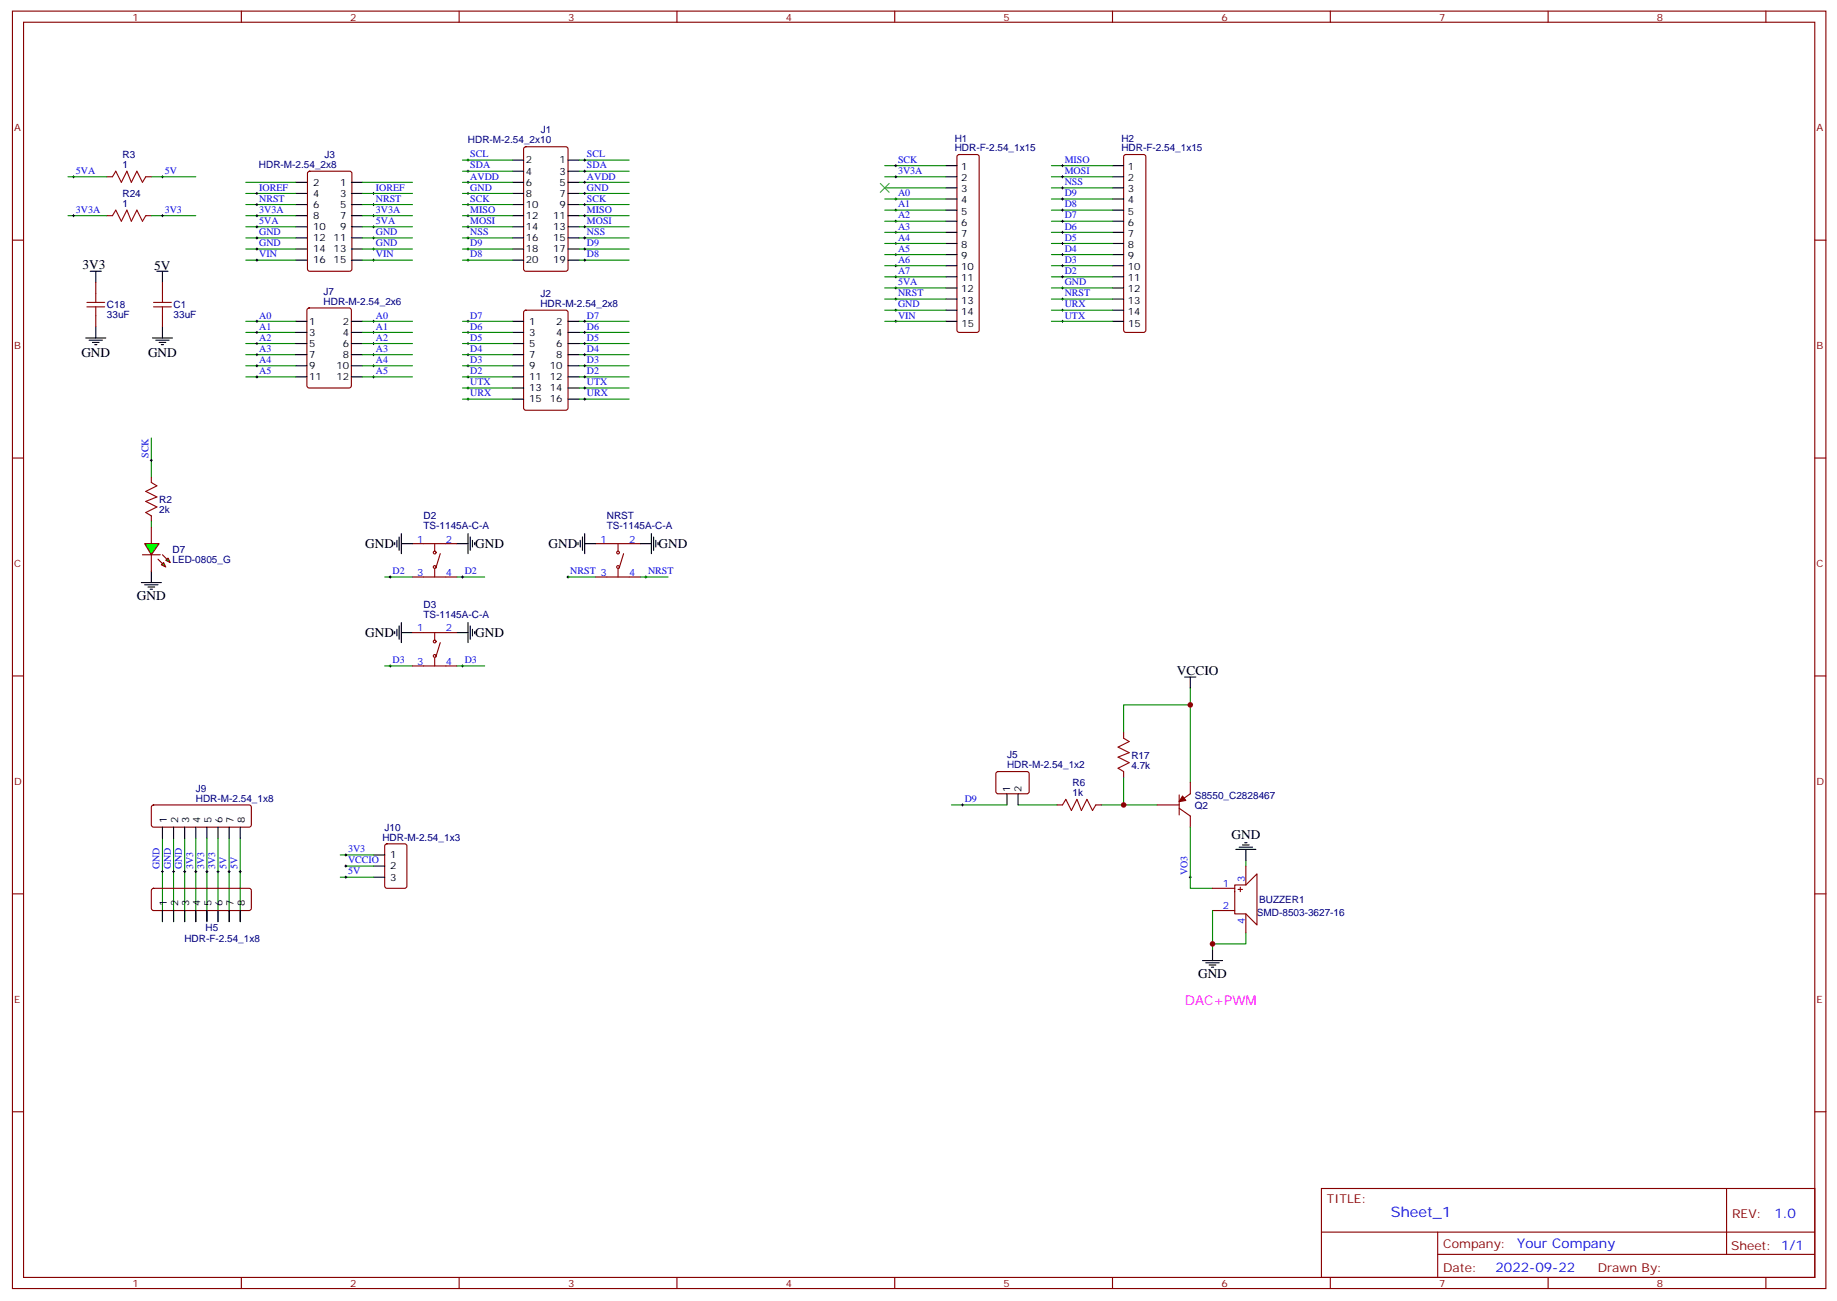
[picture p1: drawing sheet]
<svg xmlns="http://www.w3.org/2000/svg" width="583mm" height="413mm" viewBox="0 0 583 413" stroke-linecap="round" stroke-linejoin="round" font-family="sans-serif">
<g fill="none" stroke="#870000" stroke-width=".35">
<path d="M4 3.5h575.7v405.4h-575.7zM7.5 7.1h568.7v398.2h-568.7zM76.6 3.5v3.6M145.8 3.5v3.6M214.9 3.5v3.6M284.1 3.5v3.6M353.2 3.5v3.6M422.3 3.5v3.6M491.5 3.5v3.6M560.6 3.5v3.6M97.8 54.5l.5-.2h12.7l.7 .5v30.6l-.4 .6-13 .1-.6-.5-.1-30.6zM166.5 46.8l.4-.2h12.7l.7 .4v38.4l-.4 .6-13 .1-.6-.5-.1-38.3z"/>
<path d="M4 76.2h3.5M576.2 76.2h3.5M4 145.3h3.5M48 151.3v1.8M576.2 145.3h3.5M48 163.7v1.8M48 167.2v5.3M48 176v5.3M131 172.5h14.1M138 172.5v2.5M139.8 175.7l-1.4 4.6M131 183.1h14.1"/>
<path d="M138 180.6v2.5M4 214.5h3.5M576.2 214.5h3.5M4 283.6h3.5M576.2 283.6h3.5M4 352.8h3.5M576.2 352.8h3.5M419.5 377.1h156.7v28.2h-156.7zM548.1 377.1l.1 20.9M419.6 391h156.4M456.4 398h119.6M456.4 391v14.1"/>
<path d="M76.6 405.3v3.6M145.8 405.3v3.6M214.9 405.3v3.6M284.1 405.3v3.6M353.2 405.3v3.6M422.3 405.3v3.6M491.5 405.3v3.6M560.6 405.3v3.6"/>
<circle cx="138" cy="175.3" r=".44"/>
<circle cx="138" cy="179.9" r=".44"/>
</g>
<g fill="none" stroke="#000" stroke-width=".35">
<path d="M93.9 57.9h3.5M111.5 57.9h3.6M162.7 57.9h3.5M162.7 50.8h3.5M162.7 54.3h3.5M180.3 57.9h3.6M180.3 50.8h3.6M180.3 54.3h3.6M93.9 61.4h3.5M93.9 64.9h3.5M93.9 68.4h3.5M93.9 72h3.5"/>
<path d="M93.9 75.5h3.5M93.9 79h3.5M111.5 61.4h3.6M111.5 64.9h3.6M111.5 68.4h3.6M111.5 72h3.6M111.5 75.5h3.6M111.5 79h3.6M162.7 61.4h3.5M162.7 64.9h3.5M162.7 68.4h3.5M162.7 72h3.5"/>
<path d="M162.7 75.5h3.5M162.7 79h3.5M180.3 61.4h3.6M180.3 64.9h3.6M180.3 68.4h3.6M180.3 72h3.6M180.3 75.5h3.6M180.3 79h3.6M28.6 86.1h3.6M30.4 86.1v3.5M93.9 82.5h3.5M111.5 82.5h3.6"/>
<path d="M162.7 82.5h3.5M180.3 82.5h3.6M27.2 107.2h6.4M28.3 107.9h4.2M29.4 108.7h2.1M30.1 109.4h.7M30.4 103.7v3.5M44.9 184.9h6.3M45.9 185.6h4.3M47 186.3h2.1M47.7 187h.7M48 181.3v3.6"/>
</g>
<g fill="none" stroke="#008700" stroke-width=".35">
<path d="M183.9 50.8h15.8M183.9 54.3h15.8M183.9 57.9h15.8M78 61.4h15.9M78 64.9h15.9M78 68.4h15.9M78 72h15.9M78 75.5h15.9M78 79h15.9M183.9 61.4h15.8M183.9 64.9h15.8M183.9 68.4h15.8"/>
<path d="M183.9 72h15.8M183.9 75.5h15.8M183.9 79h15.8M78 82.5h15.9M183.9 82.5h15.8M78 102h15.9M78 105.5h15.9M78 109h15.9M78 112.5h15.9M78 116.1h15.9M78 119.6h15.9M183.9 102h15.8"/>
<path d="M183.9 105.5h15.8M183.9 109h15.8M183.9 112.5h15.8M183.9 116.1h15.8M183.9 119.6h15.8M48 139v12.3M183.9 123.1h15.8M183.9 126.6h15.8M48 165.5v1.7M122.1 183.1h8.9M145.1 183.1h8.8"/>
</g>
<g fill="none" stroke="#000" stroke-width=".32">
<path d="M185.3 50.8h.7M185.3 54.3h.7M185.3 57.9h.7M185.6 50.4v.8M185.6 54v.7M185.6 57.5v.7M81.2 61.4h.7M81.2 64.9h.7M81.2 68.4h.7M81.2 72h.7M81.2 75.5h.7M81.2 79h.7"/>
<path d="M81.6 61v.7M81.6 64.6v.7M81.6 68.1v.7M81.6 71.6v.7M81.6 75.1v.7M81.6 78.7v.7M185.3 61.4h.7M185.3 64.9h.7M185.3 68.4h.7M185.3 72h.7M185.3 75.5h.7M185.3 79h.7"/>
<path d="M185.6 61v.7M185.6 64.6v.7M185.6 68.1v.7M185.6 71.6v.7M185.6 75.1v.7M185.6 78.7v.7M81.2 82.5h.7M81.6 82.2v.7M185.3 82.5h.7M185.6 82.2v.7M81.2 102h.7M81.2 105.5h.7"/>
<path d="M81.2 109h.7M81.2 112.5h.7M81.2 116.1h.7M81.2 119.6h.7M81.6 101.6v.7M81.6 105.1v.7M81.6 108.7v.7M81.6 112.2v.7M81.6 115.7v.7M81.6 119.2v.7M185.3 102h.7M185.3 105.5h.7"/>
<path d="M185.3 109h.7M185.3 112.5h.7M185.3 116.1h.7M185.3 119.6h.7M185.6 101.6v.7M185.6 105.1v.7M185.6 108.7v.7M185.6 112.2v.7M185.6 115.7v.7M185.6 119.2v.7M185.3 123.1h.7M185.3 126.6h.7"/>
<path d="M185.6 122.8v.7M185.6 126.3v.7M47.7 146h.7M48 145.7v.7M123.5 183.1h.7M123.9 182.7v.7M146.5 183.1h.7M146.8 182.7v.7"/>
</g>
<path d="M48 153.1l1.8 1.1-3.5 1.7 3.5 1.8-3.5 1.4 3.5 1.8-3.5 1.7 1.7 1.1" fill="none" stroke="#a10000" stroke-width=".35"/>
<g fill="#0f0" stroke="#870000" stroke-width=".35">
<path d="M51.2 179.2l.7-.7 .7 1.4z"/>
<path d="M53.3 177.1l.7 1.4-1.4-.7z"/>
</g>
<g fill="#870000" stroke="#870000" stroke-width=".35">
<path d="M50.2 177.4l1.4 1.5z"/>
<path d="M51.6 176l1.4 1.4z"/>
</g>
<path d="M45.2 176h5.7z" fill="#f00" stroke="#870000" stroke-width=".35"/>
<path d="M45.9 172.5h4.6l-2.5 3.5z" fill="#0f0" stroke="#870000" stroke-width=".35"/>
<g fill="none" stroke="#000" stroke-width=".32">
<path d="M23 56.1h.7M23.4 55.7v.7M51.2 56.1h.7M51.6 55.7v.7M148.2 57.9h.7M148.2 54.3h.7M148.2 50.8h.7M148.6 50.4v.8M148.6 54v.7M148.6 57.5v.7M284.1 56.1h.7M284.1 52.6h.7"/>
<path d="M284.4 52.2v.7M284.4 55.7v.7M337 56.1h.7M337 52.6h.7M337 59.6h.7M337.3 52.2v.7M337.3 55.7v.7M337.3 59.3v.7M23 68.4h.7M23.4 68.1v.7M51.2 68.4h.7M51.6 68.1v.7"/>
<path d="M118.3 68.4h.7M118.3 79h.7M118.3 75.5h.7M118.3 72h.7M118.3 64.9h.7M118.3 61.4h.7M118.6 61v.7M118.6 64.6v.7M118.6 68.1v.7M118.6 71.6v.7M118.6 75.1v.7M118.6 78.7v.7"/>
<path d="M148.2 68.4h.7M148.2 79h.7M148.2 75.5h.7M148.2 72h.7M148.2 64.9h.7M148.2 61.4h.7M148.6 61v.7M148.6 64.6v.7M148.6 68.1v.7M148.6 71.6v.7M148.6 75.1v.7M148.6 78.7v.7"/>
<path d="M284.1 63.1h.7M284.1 77.3h.7M284.1 73.7h.7M284.1 70.2h.7M284.1 66.7h.7M284.4 62.8v.7M284.4 66.3v.7M284.4 69.8v.8M284.4 73.4v.7M284.4 76.9v.7M337 63.1h.7M337 77.3h.7"/>
<path d="M337 73.7h.7M337 70.2h.7M337 66.7h.7M337.3 62.8v.7M337.3 66.3v.7M337.3 69.8v.8M337.3 73.4v.7M337.3 76.9v.7M118.3 82.5h.7M118.6 82.2v.7M148.2 82.5h.7M148.6 82.2v.7"/>
<path d="M284.1 98.4h.7M284.1 94.9h.7M284.1 91.4h.7M284.1 87.8h.7M284.1 84.3h.7M284.1 80.8h.7M284.4 80.4v.7M284.4 84v.7M284.4 87.5v.7M284.4 91v.7M284.4 94.5v.7M284.4 98.1v.7"/>
<path d="M337 98.4h.7M337 94.9h.7M337 91.4h.7M337 87.8h.7M337 84.3h.7M337 80.8h.7M337.3 80.4v.7M337.3 84v.7M337.3 87.5v.7M337.3 91v.7M337.3 94.5v.7M337.3 98.1v.7"/>
<path d="M118.3 119.6h.7M118.3 116.1h.7M118.3 112.5h.7M118.3 109h.7M118.3 105.5h.7M118.3 102h.7M118.6 101.6v.7M118.6 105.1v.7M118.6 108.7v.7M118.6 112.2v.7M118.6 115.7v.7M118.6 119.2v.7"/>
<path d="M148.2 119.6h.7M148.2 116.1h.7M148.2 112.5h.7M148.2 109h.7M148.2 105.5h.7M148.2 102h.7M148.6 101.6v.7M148.6 105.1v.7M148.6 108.7v.7M148.6 112.2v.7M148.6 115.7v.7M148.6 119.2v.7"/>
<path d="M284.1 102h.7M284.4 101.6v.7M337 102h.7M337.3 101.6v.7M148.2 126.6h.7M148.2 123.1h.7M148.6 122.8v.7M148.6 126.3v.7M180 183.1h.7M180.3 182.7v.7M204.7 183.1h.7M205 182.7v.7"/>
<path d="M123.5 211.3h.7M123.9 211v.7M146.5 211.3h.7M146.8 211v.7M305.2 255.4h.7M305.6 255.1v.7M51.2 276.6h.7M51.6 276.2v.7M54.8 276.6h.7M55.1 276.2v.7M58.3 276.6h.7M58.6 276.2v.7"/>
<path d="M61.8 276.6h.7M62.2 276.2v.7M65.3 276.6h.7M65.7 276.2v.7M68.9 276.6h.7M69.2 276.2v.7M72.4 276.6h.7M72.7 276.2v.7M75.9 276.6h.7M76.3 276.2v.7M109.4 278.3h.7M109.4 274.8h.7"/>
<path d="M109.4 271.3h.7M109.8 270.9v.7M109.8 274.5v.7M109.8 278v.7M377.5 278.3h.7M377.9 278v.7"/>
</g>
<g fill="none" stroke="#008700" stroke-width=".35">
<path d="M21.6 56.1h12.3M48 56.1h14.2M78 57.9h15.9M115.1 57.9h15.9M146.8 57.9h15.9M146.8 54.3h15.9M146.8 50.8h15.9M280.9 56.1h19.4M280.9 52.6h19.4M280.9 59.6h19.4M333.8 56.1h19.4M333.8 52.6h19.4"/>
<path d="M333.8 59.6h19.4M21.6 68.4h12.3M48 68.4h14.2M115.1 68.4h15.9M115.1 79h15.9M115.1 75.5h15.9M115.1 72h15.9M115.1 64.9h15.9M115.1 61.4h15.9M146.8 68.4h15.9M146.8 79h15.9M146.8 75.5h15.9"/>
<path d="M146.8 72h15.9M146.8 64.9h15.9M146.8 61.4h15.9M280.9 70.2h19.4M280.9 73.7h19.4M280.9 77.3h19.4M280.9 66.7h19.4M280.9 63.1h19.4M333.8 70.2h19.4M333.8 73.7h19.4M333.8 77.3h19.4M333.8 66.7h19.4"/>
<path d="M333.8 63.1h19.4M115.1 82.5h15.9M146.8 82.5h15.9M280.9 87.8h19.4M280.9 91.4h19.4M280.9 94.9h19.4M280.9 98.4h19.4M280.9 80.8h19.4M280.9 84.3h19.4M333.8 87.8h19.4M333.8 91.4h19.4M333.8 94.9h19.4"/>
<path d="M333.8 98.4h19.4M333.8 80.8h19.4M333.8 84.3h19.4M115.1 119.6h15.9M115.1 116.1h15.9M115.1 112.5h15.9M115.1 109h15.9M115.1 105.5h15.9M115.1 102h15.9M146.8 119.6h15.9M146.8 116.1h15.9M146.8 112.5h15.9"/>
<path d="M146.8 109h15.9M146.8 105.5h15.9M146.8 102h15.9M280.9 102h19.4M333.8 102h19.4M146.8 126.6h15.9M146.8 123.1h15.9M180.3 183.1h8.9M203.3 183.1h8.8M122.1 211.3h8.9M145.1 211.3h8.8M377.9 218.4v30"/>
<path d="M377.9 223.7h-21.2v8.8M302 255.4h17.7M323.2 255.4h12.4M349.7 255.4h17.6M356.7 246.6v8.8M51.6 266v26.5M55.1 266v26.5M58.6 266v26.5M62.2 266v26.5M65.7 266v26.5M69.2 266v26.5M72.7 266v26.5"/>
<path d="M76.3 266v26.5M108 271.3h10.6M108 278.3h10.6M109.8 274.8h8.8M377.9 262.5v19.4h7.1M395.5 273v1.8M385 288.9v12.4M395.5 296v3.5h-10.5"/>
</g>
<g fill="none" stroke="#870000" stroke-width=".35">
<path d="M33.9 56.1h1.8M46.3 56.1h1.7M304 49.2l.5-.2h5.7l.5 .2 .2 .5v55.1l-.3 .5-.4 .2h-5.7l-.5-.3-.2-.4v-55.1zM357 49.2l.4-.2h5.7l.5 .2 .2 .5v55.1l-.2 .5-.5 .2h-5.7l-.5-.3-.2-.4v-55.1zM33.9 68.4h1.8M46.3 68.4h1.7M30.4 89.6v3.5M51.6 89.6v3.5M97.7 97.9l.4-.2h12.7l.7 .5v24.2l-.4 .7h-13l-.6-.4-.1-24.3zM166.5 98.6l.4-.2h12.7l.7 .5v30.6l-.4 .6-13 .1-.6-.5-.1-30.6zM30.4 100.2v3.5M51.6 100.2v3.5"/>
<path d="M189.2 172.5h14.1M196.2 172.5v2.5M198 175.7l-1.4 4.6M189.2 183.1h14.1M196.2 180.6v2.5M131 211.3h14.1M131 200.7h14.1M138 200.7v2.5M138 208.8v2.5M139.8 203.9l-1.4 4.6M356.7 232.5v1.7M48.3 255.6l.5-.2h30.3l.5 .2 .2 .5v5.7l-.2 .5-.5 .2h-30.3l-.5-.3-.3-.4v-5.7z"/>
<path d="M316.4 245l.5-.2 9.4 .1 .4 .6v6l-.7 .4-9.4-.1-.4-.6v-5.7zM335.6 255.4h1.7M347.9 255.4h1.8M356.7 244.8v1.8M367.3 255.4h7.1M374.4 252.2v6.4M374.4 256.5l3.5 2.4v3.6M377.9 248.4v3.5l-3.5 2.5M122.4 268l.4-.2h5.7l.6 .4 .1 13-.5 .6-5.9 .1-.6-.5-.1-12.9zM395.5 274.8v6M48.3 282.1l.5-.2h30.3l.5 .2 .2 .5v5.6l-.2 .5-.5 .2h-30.3l-.5-.2-.3-.5v-5.6zM385 288.9h7"/>
<path d="M385 281.9h7M392 280.8h3.5l3.6-3.5v16.2l-3.6-3.5h-3.5zM393.1 282.2h1.4M393.8 281.5v1.4M395.5 290v6"/>
<circle cx="196.2" cy="175.3" r=".44"/>
<circle cx="196.2" cy="179.9" r=".44"/>
<circle cx="138" cy="203.6" r=".44"/>
<circle cx="138" cy="208.1" r=".44"/>
</g>
<g fill="none" stroke="#000" stroke-width=".35">
<path d="M300.3 52.6h3.5M300.3 56.1h3.5M300.3 59.6h3.5M353.2 52.6h3.5M353.2 56.1h3.5M353.2 59.6h3.5M300.3 63.1h3.5M300.3 66.7h3.5M300.3 70.2h3.5M300.3 73.7h3.5M300.3 77.3h3.5M353.2 63.1h3.5"/>
<path d="M353.2 66.7h3.5M353.2 70.2h3.5M353.2 73.7h3.5M353.2 77.3h3.5M49.8 86.1h3.5M51.6 86.1v3.5M300.3 80.8h3.5M300.3 84.3h3.5M300.3 87.8h3.5M300.3 91.4h3.5M300.3 94.9h3.5M300.3 98.4h3.5"/>
<path d="M353.2 80.8h3.5M353.2 84.3h3.5M353.2 87.8h3.5M353.2 91.4h3.5M353.2 94.9h3.5M353.2 98.4h3.5M48.4 107.2h6.4M49.5 107.9h4.2M50.5 108.7h2.1M51.2 109.4h.7M51.6 103.7v3.5M93.9 102h3.5"/>
<path d="M93.9 105.5h3.5M93.9 109h3.5M93.9 112.5h3.5M93.9 116.1h3.5M93.9 119.6h3.5M111.5 102h3.6M111.5 105.5h3.6M111.5 109h3.6M111.5 112.5h3.6M111.5 116.1h3.6M111.5 119.6h3.6M162.7 102h3.5"/>
<path d="M162.7 105.5h3.5M162.7 109h3.5M162.7 112.5h3.5M162.7 116.1h3.5M162.7 119.6h3.5M180.3 102h3.6M180.3 105.5h3.6M180.3 109h3.6M180.3 112.5h3.6M180.3 116.1h3.6M180.3 119.6h3.6M300.3 102h3.5"/>
<path d="M353.2 102h3.5M162.7 123.1h3.5M162.7 126.6h3.5M180.3 123.1h3.6M180.3 126.6h3.6M125.3 172.2v.7M126 171.4v2.2M126.7 170.4v4.2M127.4 172.5h3.6M127.4 169.3v6.4M145.1 172.5h3.5M148.6 169.3v6.4"/>
<path d="M149.3 170.4v4.2M150 171.4v2.2M150.7 172.2v.7M183.5 172.2v.7M184.2 171.4v2.2M184.9 170.4v4.2M185.6 172.5h3.6M185.6 169.3v6.4M203.3 172.5h3.5M206.8 169.3v6.4M207.5 170.4v4.2M208.2 171.4v2.2"/>
<path d="M208.9 172.2v.7M126 199.7v2.1M126.7 198.6v4.2M127.4 197.6v6.3M148.6 197.6v6.3M149.3 198.6v4.2M150 199.7v2.1M125.3 200.4v.7M127.4 200.7h3.6M145.1 200.7h3.5M150.7 200.4v.7M376.1 214.8h3.6"/>
<path d="M377.9 214.8v3.6M319.7 251.9v3.5M323.2 251.9v3.5M51.6 262.5v3.5M55.1 262.5v3.5M58.6 262.5v3.5M62.2 262.5v3.5M65.7 262.5v3.5M69.2 262.5v3.5M72.7 262.5v3.5M76.3 262.5v3.5M118.6 278.3h3.5"/>
<path d="M118.6 271.3h3.5M118.6 274.8h3.5M392.4 269.5h6.3M393.4 268.8h4.3M394.5 268.1h2.1M395.2 267.4h.7M395.5 269.5v3.5M51.6 288.9v3.6M55.1 288.9v3.6M58.6 288.9v3.6M62.2 288.9v3.6M65.7 288.9v3.6"/>
<path d="M69.2 288.9v3.6M72.7 288.9v3.6M76.3 288.9v3.6M381.8 304.8h6.3M382.8 305.5h4.3M383.9 306.2h2.1M384.6 306.9h.7M385 301.3v3.5"/>
</g>
<path d="M35.7 56.1l1.1-1.8 1.7 3.6 1.8-3.6 1.4 3.6 1.8-3.6 1.7 3.6 1.1-1.8M35.7 68.4l1.1-1.7 1.7 3.5 1.8-3.5 1.4 3.5 1.8-3.5 1.7 3.5 1.1-1.8M27.6 97.4h5.6M27.6 96h5.6M30.4 93.1v2.9M30.4 97.4v2.8M48.8 97.4h5.6M48.8 96h5.6M51.6 93.1v2.9M51.6 97.4v2.8M356.7 234.2l1.8 1.1-3.5 1.8 3.5 1.7-3.5 1.4 3.5 1.8-3.5 1.8 1.7 1M337.3 255.4l1.1-1.8 1.7 3.6 1.8-3.6 1.4 3.6 1.8-3.6 1.8 3.6 1-1.8" fill="none" stroke="#a10000" stroke-width=".35"/>
<path d="M375.4 252.6l1.1 1.4-2.1 .4z" fill="#870000" stroke="#870000" stroke-width=".35"/>
<path d="M279.5 58.2l2.8 2.8M282.3 58.2l-2.8 2.8" fill="none" stroke="#3c3" stroke-width=".35"/>
<g fill="#c00">
<circle cx="356.7" cy="255.4" r=".88"/>
<circle cx="377.9" cy="223.7" r=".88"/>
<circle cx="385" cy="299.5" r=".88"/>
</g>
<text font-size="4.6" fill="#00f" x="441.6" y="386.1">Sheet_1</text>
<g font-size="4.2">
<text x="26.2" y="85.4">3V3</text>
<text x="49" y="85.7">5V</text>
<text x="25.8" y="113.3">GND</text>
<text x="47" y="113.3">GND</text>
<text x="116" y="173.9">GND</text>
<text x="150.9" y="173.9">GND</text>
<text x="174.2" y="173.9">GND</text>
<text x="209.1" y="173.9">GND</text>
<text x="43.5" y="190.5">GND</text>
<text x="116" y="202.1">GND</text>
<text x="150.9" y="202.1">GND</text>
<text x="373.7" y="214.1">VCCIO</text>
<text x="391" y="266.3">GND</text>
<text x="380.4" y="310.4">GND</text>
</g>
<text font-size="4.2" fill="#f0f" x="376.1" y="318.9">DAC+PWM</text>
<g font-size="4.2" fill="#00f">
<text x="563.3" y="386.4">1.0</text>
<text x="481.7" y="395.9">Your Company</text>
<text x="474.8" y="403.7">2022-09-22</text>
</g>
<g font-size="3.9" fill="#800">
<text x="421.3" y="381.7">TITLE:</text>
<text x="549.9" y="386.4">REV:</text>
<text x="458.2" y="395.9">Company:</text>
<text x="549.6" y="396.5">Sheet: 1/1</text>
<text x="458.2" y="403.6">Date:</text>
<text x="507.2" y="403.7">Draw</text>
<text x="517.4" y="403.7">n By:</text>
</g>
<g font-size="3.2" fill="#800">
<text x="42.1" y="6.5">1</text>
<text x="111.2" y="6.5">2</text>
<text x="180.3" y="6.5">3</text>
<text x="249.5" y="6.5">4</text>
<text x="318.6" y="6.5">5</text>
<text x="387.8" y="6.5">6</text>
<text x="456.9" y="6.5">7</text>
<text x="526.1" y="6.5">8</text>
<text x="4.5" y="41.6">A</text>
<text x="576.7" y="41.6">A</text>
<text x="4.5" y="110.8">B</text>
<text x="576.7" y="110.8">B</text>
<text x="4.5" y="179.9">C</text>
<text x="576.7" y="179.9">C</text>
<text x="4.5" y="249.1">D</text>
<text x="576.7" y="249.1">D</text>
<text x="4.5" y="318.2">E</text>
<text x="576.7" y="318.2">E</text>
<text x="42.1" y="408.3">1</text>
<text x="111.2" y="408.3">2</text>
<text x="180.3" y="408.3">3</text>
<text x="249.5" y="408.3">4</text>
<text x="318.6" y="408.3">5</text>
<text x="387.8" y="408.3">6</text>
<text x="456.9" y="408.3">7</text>
<text x="526.1" y="408.3">8</text>
</g>
<g font-size="3.2" fill="#000080">
<text x="148.6" y="45.5">HDR-M-2.54_2x10</text>
<text x="171.7" y="42.3">J1</text>
<text x="303.1" y="48">HDR-F-2.54_1x15</text>
<text x="303.1" y="45">H1</text>
<text x="356" y="48">HDR-F-2.54_1x15</text>
<text x="356" y="45">H2</text>
<text x="38.9" y="53.3">1</text>
<text x="38.9" y="50.1">R3</text>
<text x="82.2" y="53.3">HDR-M-2.54_2x8</text>
<text x="103" y="50.2">J3</text>
<text x="38.9" y="65.6">1</text>
<text x="38.9" y="62.4">R24</text>
<text x="102.8" y="93.5">J7</text>
<text x="171.5" y="94.2">J2</text>
<text x="33.9" y="101">33uF</text>
<text x="33.9" y="97.8">C18</text>
<text x="55.1" y="101">33uF</text>
<text x="55.1" y="97.8">C1</text>
<text x="102.8" y="96.7">HDR-M-2.54_2x6</text>
<text x="171.5" y="97.4">HDR-M-2.54_2x8</text>
<text x="50.5" y="159.5">R2</text>
<text x="50.5" y="162.8">2k</text>
<text x="134.4" y="167.8">TS-1145A-C-A</text>
<text x="134.4" y="164.6">D2</text>
<text x="192.6" y="167.8">TS-1145A-C-A</text>
<text x="192.7" y="164.6">NRST</text>
<text x="54.8" y="178.6">LED-0805_G</text>
<text x="54.8" y="175.4">D7</text>
<text x="134.4" y="196">TS-1145A-C-A</text>
<text x="134.4" y="192.8">D3</text>
<text x="319.7" y="243.8">HDR-M-2.54_1x2</text>
<text x="319.7" y="240.7">J5</text>
<text x="359.2" y="243.9">4.7k</text>
<text x="359.2" y="240.7">R17</text>
<text x="62.2" y="251.2">J9</text>
<text x="340.5" y="249.5">R6</text>
<text x="62.2" y="254.4">HDR-M-2.54_1x8</text>
<text x="340.5" y="252.6">1k</text>
<text x="379.3" y="253.5">S8550_C2828467</text>
<text x="379.3" y="256.7">Q2</text>
<text x="122.1" y="263.6">J10</text>
<text x="121.4" y="266.7">HDR-M-2.54_1x3</text>
<text x="399.8" y="286.6">BUZZER1</text>
<text x="399.1" y="290.7">SMD-8503-3627-16</text>
<text x="58.5" y="298.8">HDR-F-2.54_1x8</text>
<text x="65.3" y="295.4">H5</text>
</g>
<g font-size="3.2" fill="#00f">
<text x="149.3" y="53.4">SDA</text>
<text x="149.3" y="49.9">SCL</text>
<text x="186.3" y="49.9">SCL</text>
<text x="186.3" y="53.4">SDA</text>
<text x="285.1" y="51.7">SCK</text>
<text x="338" y="51.7">MISO</text>
<text x="24.1" y="55.2">5VA</text>
<text x="52.3" y="55.2">5V</text>
<text x="149.3" y="57">AVDD</text>
<text x="186.3" y="57">AVDD</text>
<text x="285.1" y="55.2">3V3A</text>
<text x="338" y="58.7">NSS</text>
<text x="338" y="55.2">MOSI</text>
<text x="82.3" y="60.5">IOREF</text>
<text x="82.3" y="64">NRST</text>
<text x="119.3" y="64">NRST</text>
<text x="119.3" y="60.5">IOREF</text>
<text x="149.3" y="64">SCK</text>
<text x="149.3" y="60.5">GND</text>
<text x="186.3" y="60.5">GND</text>
<text x="186.3" y="64">SCK</text>
<text x="285.1" y="62.3">A0</text>
<text x="285.1" y="65.8">A1</text>
<text x="338" y="65.8">D8</text>
<text x="338" y="62.3">D9</text>
<text x="24.1" y="67.6">3V3A</text>
<text x="52.3" y="67.6">3V3</text>
<text x="82.3" y="67.6">3V3A</text>
<text x="82.3" y="71.1">5VA</text>
<text x="119.3" y="71.1">5VA</text>
<text x="119.3" y="67.6">3V3A</text>
<text x="149.3" y="71.1">MOSI</text>
<text x="149.3" y="67.6">MISO</text>
<text x="186.3" y="67.6">MISO</text>
<text x="186.3" y="71.1">MOSI</text>
<text x="285.1" y="69.3">A2</text>
<text x="338" y="69.3">D7</text>
<text x="82.3" y="74.6">GND</text>
<text x="119.3" y="74.6">GND</text>
<text x="149.3" y="74.6">NSS</text>
<text x="186.3" y="74.6">NSS</text>
<text x="285.1" y="76.4">A4</text>
<text x="285.1" y="72.8">A3</text>
<text x="338" y="76.4">D5</text>
<text x="338" y="72.8">D6</text>
<text x="82.3" y="78.1">GND</text>
<text x="82.3" y="81.7">VIN</text>
<text x="119.3" y="81.7">VIN</text>
<text x="119.3" y="78.1">GND</text>
<text x="149.3" y="81.7">D8</text>
<text x="149.3" y="78.1">D9</text>
<text x="186.3" y="78.1">D9</text>
<text x="186.3" y="81.7">D8</text>
<text x="285.1" y="83.4">A6</text>
<text x="285.1" y="79.9">A5</text>
<text x="338" y="83.4">D3</text>
<text x="338" y="79.9">D4</text>
<text x="285.1" y="87">A7</text>
<text x="338" y="87">D2</text>
<text x="285.1" y="94">NRST</text>
<text x="285.1" y="90.5">5VA</text>
<text x="338" y="94">NRST</text>
<text x="338" y="90.5">GND</text>
<text x="82.3" y="101.1">A0</text>
<text x="119.3" y="101.1">A0</text>
<text x="149.3" y="101.1">D7</text>
<text x="186.3" y="101.1">D7</text>
<text x="285.1" y="101.1">VIN</text>
<text x="285.1" y="97.5">GND</text>
<text x="338" y="101.1">UTX</text>
<text x="338" y="97.5">URX</text>
<text x="82.3" y="104.6">A1</text>
<text x="119.3" y="104.6">A1</text>
<text x="149.3" y="104.6">D6</text>
<text x="186.3" y="104.6">D6</text>
<text x="82.3" y="108.1">A2</text>
<text x="82.3" y="111.7">A3</text>
<text x="119.3" y="111.7">A3</text>
<text x="119.3" y="108.1">A2</text>
<text x="149.3" y="111.7">D4</text>
<text x="149.3" y="108.1">D5</text>
<text x="186.3" y="108.1">D5</text>
<text x="186.3" y="111.7">D4</text>
<text x="82.3" y="115.2">A4</text>
<text x="82.3" y="118.7">A5</text>
<text x="119.3" y="118.7">A5</text>
<text x="119.3" y="115.2">A4</text>
<text x="149.3" y="118.7">D2</text>
<text x="149.3" y="115.2">D3</text>
<text x="186.3" y="115.2">D3</text>
<text x="186.3" y="118.7">D2</text>
<text x="149.3" y="125.8">URX</text>
<text x="149.3" y="122.2">UTX</text>
<text x="186.3" y="122.2">UTX</text>
<text x="186.3" y="125.8">URX</text>
<text x="47.2" y="145.3" transform="rotate(-90 47.2 145.3)">SCK</text>
<text x="132.5" y="172.2">1</text>
<text x="141.5" y="172.2">2</text>
<text x="190.7" y="172.2">1</text>
<text x="199.7" y="172.2">2</text>
<text x="124.6" y="182.2">D2</text>
<text x="132.5" y="182.7">3</text>
<text x="141.5" y="182.7">4</text>
<text x="147.5" y="182.2">D2</text>
<text x="181" y="182.2">NRST 3</text>
<text x="199.7" y="182.7">4</text>
<text x="205.7" y="182.2">NRST</text>
<text x="132.5" y="200.4">1</text>
<text x="141.5" y="200.4">2</text>
<text x="124.6" y="210.4">D3</text>
<text x="132.5" y="211">3</text>
<text x="141.5" y="211">4</text>
<text x="147.5" y="210.4">D3</text>
<text x="306.3" y="254.5">D9</text>
<text x="50.7" y="275.9" transform="rotate(-90 50.7 275.9)">GND</text>
<text x="54.2" y="275.9" transform="rotate(-90 54.2 275.9)">GND</text>
<text x="57.7" y="275.9" transform="rotate(-90 57.7 275.9)">GND</text>
<text x="61.3" y="275.9" transform="rotate(-90 61.3 275.9)">3V3</text>
<text x="64.8" y="275.9" transform="rotate(-90 64.8 275.9)">3V3</text>
<text x="68.3" y="275.9" transform="rotate(-90 68.3 275.9)">3V3</text>
<text x="71.9" y="275.9" transform="rotate(-90 71.9 275.9)">5V</text>
<text x="75.4" y="275.9" transform="rotate(-90 75.4 275.9)">5V</text>
<text x="110.5" y="273.9">VCCIO</text>
<text x="110.5" y="270.4">3V3</text>
<text x="110.5" y="277.5">5V</text>
<text x="377" y="277.6" transform="rotate(-90 377 277.6)">VO3</text>
<text x="388.2" y="281.5">1</text>
<text x="395.2" y="279.8" transform="rotate(-90 395.2 279.8)">3</text>
<text x="388.2" y="288.6">2</text>
<text x="395.2" y="293.1" transform="rotate(-90 395.2 293.1)">4</text>
</g>
<g font-size="3.2">
<text x="166.9" y="51.9">2</text>
<text x="177.6" y="51.9">1</text>
<text x="305.1" y="54">1</text>
<text x="358" y="54">1</text>
<text x="99.4" y="58.9">2</text>
<text x="107.9" y="58.9">1</text>
<text x="166.9" y="55.4">4</text>
<text x="166.9" y="58.9">6</text>
<text x="177.6" y="55.4">3</text>
<text x="177.6" y="58.9">5</text>
<text x="305.1" y="57.5">2</text>
<text x="358" y="57.5">2</text>
<text x="99.4" y="62.4">4</text>
<text x="99.4" y="66">6</text>
<text x="107.9" y="62.4">3</text>
<text x="107.9" y="66">5</text>
<text x="166.9" y="62.4">8</text>
<text x="166.9" y="66">10</text>
<text x="177.6" y="62.4">7</text>
<text x="177.6" y="66">9</text>
<text x="305.1" y="61">3</text>
<text x="305.1" y="64.6">4</text>
<text x="358" y="61">3</text>
<text x="358" y="64.6">4</text>
<text x="99.4" y="69.5">8</text>
<text x="107.9" y="69.5">7</text>
<text x="166.9" y="69.5">12</text>
<text x="175.6" y="69.5">11</text>
<text x="305.1" y="68.1">5</text>
<text x="305.1" y="71.6">6</text>
<text x="358" y="68.1">5</text>
<text x="358" y="71.6">6</text>
<text x="99.4" y="73">10</text>
<text x="99.4" y="76.6">12</text>
<text x="105.9" y="76.6">11</text>
<text x="107.9" y="73">9</text>
<text x="166.9" y="73">14</text>
<text x="166.9" y="76.6">16</text>
<text x="175.6" y="73">13</text>
<text x="175.6" y="76.6">15</text>
<text x="305.1" y="75.1">7</text>
<text x="358" y="75.1">7</text>
<text x="99.4" y="80.1">14</text>
<text x="99.4" y="83.6">16</text>
<text x="105.9" y="80.1">13</text>
<text x="105.9" y="83.6">15</text>
<text x="166.9" y="80.1">18</text>
<text x="166.9" y="83.6">20</text>
<text x="175.6" y="80.1">17</text>
<text x="175.6" y="83.6">19</text>
<text x="305.1" y="78.7">8</text>
<text x="305.1" y="82.2">9</text>
<text x="358" y="78.7">8</text>
<text x="358" y="82.2">9</text>
<text x="305.1" y="85.7">10</text>
<text x="305.1" y="89.3">11</text>
<text x="358" y="85.7">10</text>
<text x="358" y="89.3">11</text>
<text x="305.1" y="92.8">12</text>
<text x="358" y="92.8">12</text>
<text x="305.1" y="96.3">13</text>
<text x="305.1" y="99.8">14</text>
<text x="358" y="96.3">13</text>
<text x="358" y="99.8">14</text>
<text x="98.1" y="103">1</text>
<text x="98.1" y="106.5">3</text>
<text x="108.8" y="103">2</text>
<text x="108.8" y="106.5">4</text>
<text x="168" y="103">1</text>
<text x="168" y="106.5">3</text>
<text x="176.6" y="103">2</text>
<text x="176.6" y="106.5">4</text>
<text x="305.2" y="103.7">15</text>
<text x="358.1" y="103.7">15</text>
<text x="98.1" y="110.1">5</text>
<text x="98.1" y="113.6">7</text>
<text x="108.8" y="110.1">6</text>
<text x="108.8" y="113.6">8</text>
<text x="168" y="110.1">5</text>
<text x="168" y="113.6">7</text>
<text x="176.6" y="110.1">6</text>
<text x="176.6" y="113.6">8</text>
<text x="98.1" y="117.1">9</text>
<text x="106.8" y="117.1">10</text>
<text x="168" y="117.1">9</text>
<text x="174.5" y="117.1">10</text>
<text x="98.1" y="120.6">11</text>
<text x="106.8" y="120.6">12</text>
<text x="168" y="120.6">11</text>
<text x="168" y="124.2">13</text>
<text x="174.5" y="120.6">12</text>
<text x="174.5" y="124.2">14</text>
<text x="168" y="127.7">15</text>
<text x="174.5" y="127.7">16</text>
<text x="320.7" y="251.2" transform="rotate(-90 320.7 251.2)">1</text>
<text x="324.3" y="251.2" transform="rotate(-90 324.3 251.2)">2</text>
<text x="53" y="261.2" transform="rotate(-90 53 261.2)">1</text>
<text x="56.5" y="261.2" transform="rotate(-90 56.5 261.2)">2</text>
<text x="60" y="261.2" transform="rotate(-90 60 261.2)">3</text>
<text x="63.6" y="261.2" transform="rotate(-90 63.6 261.2)">4</text>
<text x="67.1" y="261.2" transform="rotate(-90 67.1 261.2)">5</text>
<text x="70.6" y="261.2" transform="rotate(-90 70.6 261.2)">6</text>
<text x="74.2" y="261.2" transform="rotate(-90 74.2 261.2)">7</text>
<text x="77.7" y="261.2" transform="rotate(-90 77.7 261.2)">8</text>
<text x="123.9" y="272.3">1</text>
<text x="123.9" y="275.9">2</text>
<text x="123.9" y="279.4">3</text>
<text x="53" y="287.6" transform="rotate(-90 53 287.6)">1</text>
<text x="56.5" y="287.6" transform="rotate(-90 56.5 287.6)">2</text>
<text x="60" y="287.6" transform="rotate(-90 60 287.6)">3</text>
<text x="63.6" y="287.6" transform="rotate(-90 63.6 287.6)">4</text>
<text x="67.1" y="287.6" transform="rotate(-90 67.1 287.6)">5</text>
<text x="70.6" y="287.6" transform="rotate(-90 70.6 287.6)">6</text>
<text x="74.2" y="287.6" transform="rotate(-90 74.2 287.6)">7</text>
<text x="77.7" y="287.6" transform="rotate(-90 77.7 287.6)">8</text>
</g>
</svg>
